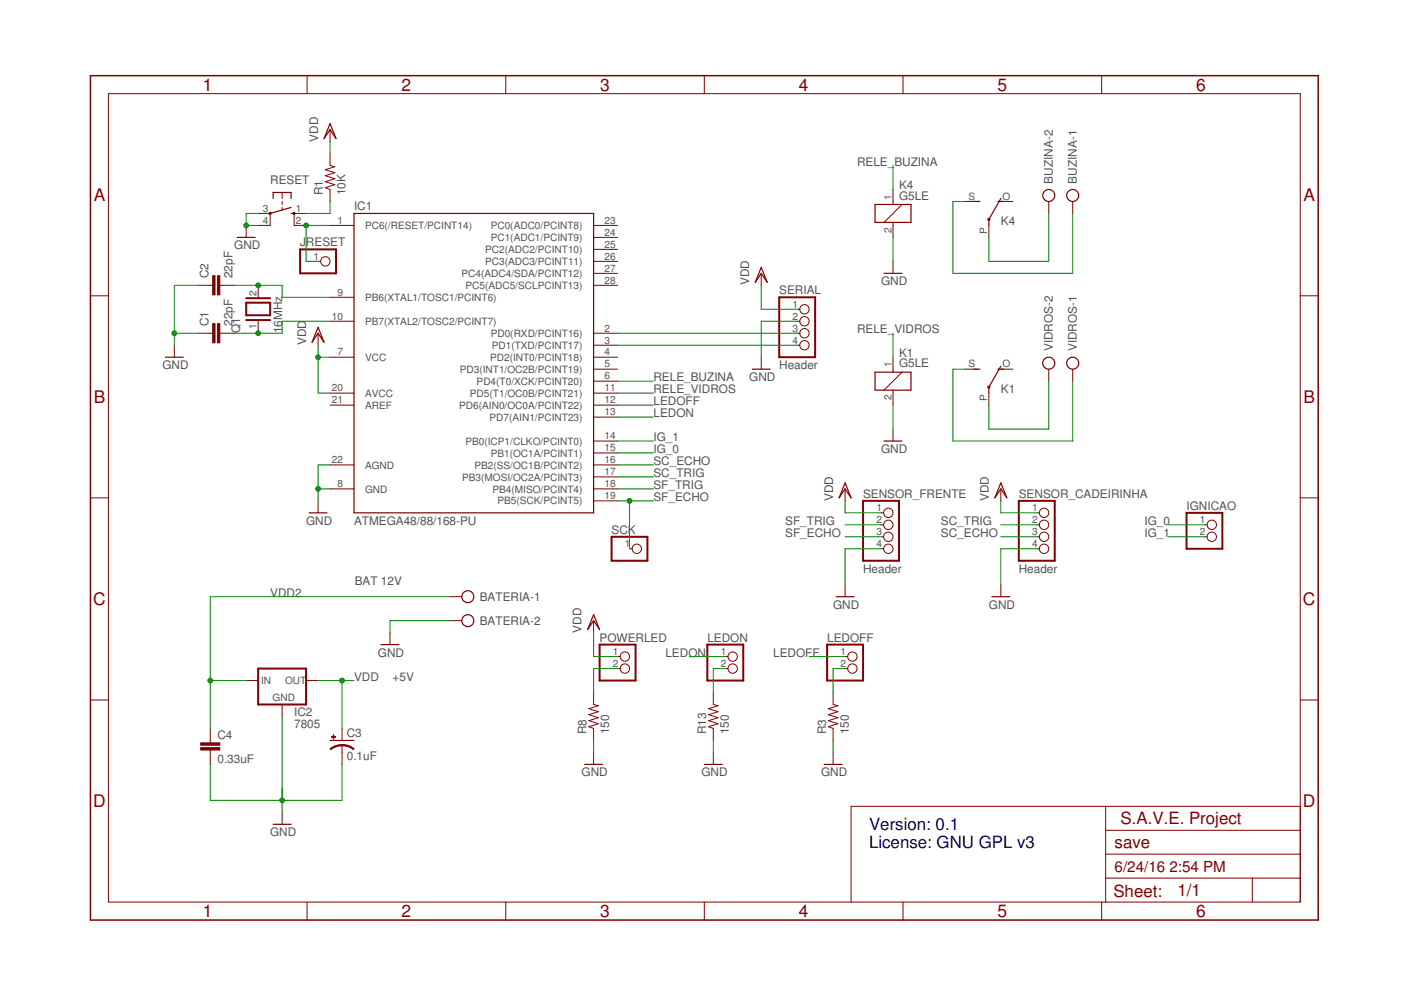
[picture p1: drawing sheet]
<svg xmlns="http://www.w3.org/2000/svg" width="297mm" height="210mm" viewBox="0 0 297 210" stroke-linecap="round" stroke-linejoin="round" font-family="sans-serif">
<g fill="none" stroke="#800000" stroke-width=".42">
<path d="M63.6 52.9h7.6v5.1h-7.6zM52.2 64.2h5.1v2.6h-5.1zM52.2 63.2h5.1M52.2 67.9h5.1M165.2 63h7.6v12.7h-7.6zM129.7 113.8h7.6v5.1h-7.6zM183 106.2h7.6v12.7h-7.6zM216 106.2h7.6v12.7h-7.6zM251.6 108.7h7.6v7.7h-7.6zM127.1 136.7h7.6v7.6h-7.6zM150 136.7h7.6v7.6h-7.6zM175.4 136.7h7.6v7.6h-7.6z"/>
<path d="M54.7 141.8h10.2v7.6h-10.2z"/>
<circle cx="57.3" cy="45.3" r=".13"/>
<circle cx="62.4" cy="45.3" r=".13"/>
<circle cx="209.7" cy="46.5" r=".13"/>
<circle cx="209.7" cy="82.1" r=".13"/>
</g>
<g fill="none" stroke="#800000" stroke-width=".21">
<path d="M23 19.9h252.7v171.4h-252.7zM65.1 16v3.9M107.2 16v3.9M149.3 16v3.9M191.5 16v3.9M233.6 16v3.9M70 32.6v2.5l1 .2-2 .7 2 .6-2 .7 2 .6-2 .6 2 .7-2 .6 1 .4v2.5M70 27.5v2.5M52.2 47.8v2.5M54.7 45.3h2.6v2.5h-2.6M59.8 40.8v1.3M59.8 42.7v.6"/>
<path d="M59.8 44v.6M64.9 45.3h-2.5v2.5h2.5M67.4 55.4h.6M70 47.8h5.1M125.9 47.8h5M125.9 55.4h5M125.9 58h5M125.9 52.9h5M125.9 50.3h5M161.4 58v2.5M189.3 40.2v3.1M189.3 47.2v3.1"/>
<path d="M189.3 55.4v2.6M191.2 43.3l-3.8 3.9M204.6 42.7h2.5M209.7 47.8v2.5M212.2 42.7h2.5M222.4 42.7v2.6M227.4 42.7v2.6M19.2 62.7h3.8M37 73.2v2.5M42 70.7h3.1M42 60.5h3.1M46.6 70.7h3.1"/>
<path d="M46.6 60.5h3.1M54.7 60.5v2.5M54.7 68.1v2.6M67.4 70.7v2.5M70 68.1h5.1M70 63h5.1M70 75.7h5.1M125.9 70.7h5M125.9 73.2h5M125.9 60.5h5M125.9 75.7h5M125.9 78.3h5"/>
<path d="M161.4 75.7v2.6M169 65.6h.6M169 68.1h.6M169 70.7h.6M169 73.2h.6M189.3 75.7v3.2M191.2 78.9l-3.8 3.8M204.6 78.3h2.5M212.2 78.3h2.5M222.4 78.3v2.5M227.4 78.3v2.5M275.7 62.7h3.8"/>
<path d="M70 98.6h5.1M70 85.9h5.1M70 83.4h5.1M125.9 98.6h5M125.9 85.9h5M125.9 83.4h5M125.9 96h5M125.9 93.5h5M125.9 88.4h5M125.9 80.8h5M189.3 82.7v3.2M189.3 91v2.5"/>
<path d="M209.7 83.4v2.5M19.2 105.6h3.8M67.4 106.2v2.5M70 103.7h5.1M125.9 106.2h5M125.9 103.7h5M125.9 101.1h5M133.5 116.4h.5M179.2 103.7v2.5M186.8 116.4h.5M186.8 108.7h.5M186.8 111.3h.5"/>
<path d="M186.8 113.8h.5M212.2 103.7v2.5M219.8 116.4h.6M219.8 108.7h.6M219.8 111.3h.6M219.8 113.8h.6M255.4 111.3h.5M255.4 113.8h.5M275.7 105.6h3.8M82.7 134.1v2.6M95.4 126.5h2.5M95.4 131.6h2.5"/>
<path d="M125.9 131.6v2.5M130.9 139.2h.6M153.8 139.2h.5M179.2 139.2h.5M179.2 124v2.5M212.2 124v2.5M19.2 148.4h3.8M44.6 154.5v3M44.6 159v3.1M52.2 144.3h2.5M59.8 149.4v2.5M64.9 144.3h2.5"/>
<path d="M72.5 154.5v2.5M72.5 158v4.1M125.9 146.8v2.6l1 .2-2.1 .7 2.1 .6-2.1 .6 2.1 .7-2.1 .6 2.1 .6-2.1 .7 1.1 .4v2.5M125.9 159.5v2.6M130.9 141.8h.6M151.2 146.8v2.6l1.1 .2-2.1 .7 2.1 .6-2.1 .6 2.1 .7-2.1 .6 2.1 .6-2.1 .7 1 .4v2.5M151.2 159.5v2.6M153.8 141.8h.5M176.6 146.8v2.6l1.1 .2-2.1 .7 2.1 .6-2.1 .6 2.1 .7-2.1 .6 2.1 .6-2.1 .7 1 .4v2.5M176.6 159.5v2.6M179.2 141.8h.5M275.7 148.4h3.8"/>
<path d="M59.8 172.2v2.6M234.4 171v20.3M234.4 176h41.3M275.7 171h-95.3v20.3M65.1 191.3v3.8M107.2 191.3v3.8M149.3 191.3v3.8M191.5 191.3v3.8M233.6 191.3v3.8M234.4 186.2h41.3M234.4 181.1h41.3M265.5 186.2v5.1"/>
<circle cx="69" cy="55.4" r=".99"/>
<circle cx="170.6" cy="70.7" r=".99"/>
<circle cx="170.6" cy="68.1" r=".99"/>
<circle cx="170.6" cy="73.2" r=".99"/>
<circle cx="170.6" cy="65.6" r=".99"/>
<circle cx="135" cy="116.4" r=".99"/>
<circle cx="188.3" cy="108.7" r=".99"/>
<circle cx="188.3" cy="116.4" r=".99"/>
<circle cx="188.3" cy="111.3" r=".99"/>
<circle cx="188.3" cy="113.8" r=".99"/>
<circle cx="221.4" cy="116.4" r=".99"/>
<circle cx="221.4" cy="111.3" r=".99"/>
<circle cx="221.4" cy="113.8" r=".99"/>
<circle cx="221.4" cy="108.7" r=".99"/>
<circle cx="256.9" cy="113.8" r=".99"/>
<circle cx="256.9" cy="111.3" r=".99"/>
<circle cx="132.5" cy="139.2" r=".99"/>
<circle cx="155.3" cy="139.2" r=".99"/>
<circle cx="180.7" cy="139.2" r=".99"/>
<circle cx="132.5" cy="141.8" r=".99"/>
<circle cx="155.3" cy="141.8" r=".99"/>
<circle cx="180.7" cy="141.8" r=".99"/>
</g>
<g fill="none" stroke="#800000" stroke-width=".25">
<path d="M70 26.2l1.2 3.2-1.2-1.9-1.3 1.9zM50.3 50.3h3.8M57.9 42.1v-1.3h3.8v1.3M61.7 45.3h.7M61.7 44l-4.4 1.3M75.1 45.3h50.8v63.4h-50.8zM161.4 56.7l1.3 3.2-1.3-1.9-1.3 1.9zM185.5 43.3h7.6v3.9h-7.6zM187.4 58h3.8M206.5 42.7h1.3M211.6 42.7h1.2M212.2 42.1l-2.5 4.4v1.3"/>
<path d="M35.1 75.7h3.8M67.4 69.4l1.3 3.2-1.3-1.9-1.2 1.9zM159.5 78.3h3.8M185.5 78.9h7.6v3.8h-7.6zM206.5 78.3h1.3M211.6 78.3h1.2M212.2 77.6l-2.5 4.5v1.3M187.4 93.5h3.8M65.5 108.7h3.8M179.2 102.4l1.2 3.2-1.2-1.9-1.3 1.9zM212.2 102.4l1.3 3.2-1.3-1.9-1.3 1.9zM80.8 136.7h3.8"/>
<path d="M125.9 130.3l1.2 3.2-1.2-1.9-1.3 1.9zM177.3 126.5h3.8M210.3 126.5h3.8M70 157h5.1M57.9 174.8h3.8M124 162.1h3.8M149.3 162.1h3.8M174.7 162.1h3.8"/>
<circle cx="222.4" cy="41.4" r="1.27"/>
<circle cx="227.4" cy="41.4" r="1.27"/>
<circle cx="222.4" cy="77" r="1.27"/>
<circle cx="227.4" cy="77" r="1.27"/>
<circle cx="99.2" cy="126.5" r="1.27"/>
<circle cx="99.2" cy="131.6" r="1.27"/>
</g>
<g fill="#800000" stroke="#800000" stroke-width=".21">
<path d="M46.1 68.6h.5v4.1h-.5z"/>
<path d="M45.1 68.6h.5v4.1h-.5z"/>
<path d="M46.1 58.5h.5v4h-.5z"/>
<path d="M45.1 58.5h.5v4h-.5z"/>
<path d="M70.3 156.2h.9v.1h-.9z"/>
<path d="M70.7 155.8h.1v.9h-.1z"/>
<path d="M42.5 158.5h4.1v.5h-4.1z"/>
<path d="M42.5 157.5h4.1v.5h-4.1z"/>
</g>
<g fill="#800000" stroke="#800000" stroke-width=".21">
<path d="M72.5 157.9l1.4 .2 1.2 .6-.2 .2-1.3-.7-1.1-.1z" fill-rule="evenodd"/>
<path d="M70 158.7l1.2-.6 1.3-.2v.2l-1 .2-1.4 .6z" fill-rule="evenodd"/>
</g>
<path d="M19.2 16h260.3v179.1h-260.3z" fill="none" stroke="#800000" stroke-width=".32"/>
<g fill="none" stroke="#008000" stroke-width=".21">
<path d="M70 30v2.6M189.3 35.1v5.1M54.7 45.3h-2.5v2.5h2.5M70 42.7v2.6h-5.1M70 47.8h-5.1v7.6h2.5M189.3 50.3v5.1M204.6 42.7h-2.6v15.3h25.4v-12.7M222.4 45.3v10.1h-12.7v-5.1M37 70.7h5M42 60.5h-5v12.7M49.7 60.5h10.1v2.5h10.2M67.4 73.2v10.2h2.6"/>
<path d="M67.4 75.7h2.6M70 68.1h-10.2v2.6h-10.1M130.9 73.2h38.1M130.9 70.7h38.1M161.4 60.5v5.1h7.6M169 68.1h-7.6v7.6M189.3 70.7v5M204.6 78.3h-2.6v15.2h25.4v-12.7M70 98.6h-2.6v7.6M130.9 83.4h7.6M130.9 98.6h7.6M130.9 80.8h7.6"/>
<path d="M130.9 88.4h7.6M130.9 85.9h7.6M130.9 93.5h7.6M130.9 96h7.6M189.3 85.9v5.1M222.4 80.8v10.2h-12.7v-5.1M67.4 103.7h2.6M130.9 103.7h7.6M130.9 106.2h7.6M130.9 101.1h7.6M133.5 106.2v10.2M179.2 106.2v2.5h7.6"/>
<path d="M179.2 111.3h7.6M179.2 113.8h7.6M186.8 116.4h-7.6v7.6M212.2 106.2v2.5h7.6M212.2 111.3h7.6M212.2 113.8h7.6M219.8 116.4h-7.6v7.6M247.8 111.3h7.6M247.8 113.8h7.6M95.4 131.6h-12.7v2.5M95.4 126.5h-50.8v28M125.9 134.1v5.1h5"/>
<path d="M146.2 139.2h7.6M171.6 139.2h7.6M44.6 144.3h7.6M59.8 151.9v20.3M67.4 144.3h7.7M72.5 144.3v10.2M125.9 157v2.5M130.9 141.8h-5v5M151.2 157v2.5M153.8 141.8h-2.6v5M176.6 157v2.5M179.2 141.8h-2.6v5"/>
<path d="M44.6 162.1v7.6h27.9v-7.6"/>
</g>
<g fill="#008000" stroke="#008000" stroke-width=".21">
<circle cx="67.4" cy="75.7" r=".51"/>
<circle cx="72.5" cy="144.3" r=".51"/>
<circle cx="67.4" cy="103.7" r=".51"/>
<circle cx="37" cy="70.7" r=".51"/>
<circle cx="52.2" cy="47.8" r=".51"/>
<circle cx="59.8" cy="169.7" r=".51"/>
<circle cx="54.7" cy="70.7" r=".51"/>
<circle cx="54.7" cy="60.5" r=".51"/>
<circle cx="44.6" cy="144.3" r=".51"/>
<circle cx="64.9" cy="47.8" r=".51"/>
<circle cx="133.5" cy="106.2" r=".51"/>
</g>
<g font-size="3.7" fill="#800000">
<text x="43" y="19.2">1</text>
<text x="85.2" y="19.2">2</text>
<text x="127.3" y="19.2">3</text>
<text x="169.4" y="19.2">4</text>
<text x="211.5" y="19.2">5</text>
<text x="253.6" y="19.2">6</text>
<text x="19.9" y="42.6">A</text>
<text x="276.4" y="42.6">A</text>
<text x="19.9" y="85.4">B</text>
<text x="276.4" y="85.4">B</text>
<text x="19.8" y="128.3">C</text>
<text x="276.3" y="128.3">C</text>
<text x="19.8" y="171.1">D</text>
<text x="276.3" y="171.1">D</text>
<text x="43" y="194.5">1</text>
<text x="85.2" y="194.5">2</text>
<text x="127.3" y="194.5">3</text>
<text x="169.4" y="194.5">4</text>
<text x="211.5" y="194.5">5</text>
<text x="253.6" y="194.5">6</text>
</g>
<g font-size="3.6" fill="#000080">
<text x="184.3" y="176">Version: 0.1</text>
<text x="184.3" y="179.8">License: GNU GPL v3</text>
</g>
<g font-size="3.6" fill="#800000">
<text x="236.3" y="179.8">save</text>
<text x="237.6" y="174.8">S.A.V.E. Project</text>
<text x="236.1" y="190.1">Sheet:</text>
<text x="249.7" y="190">1/1</text>
</g>
<g font-size="3.2" fill="#800000">
<text x="236.3" y="184.9">6/24/16</text>
<text x="247.9" y="184.9">2:54 PM</text>
</g>
<g font-size="2.5" fill="#505050">
<text x="67.4" y="30" transform="rotate(-90 67.4 30)">VDD</text>
<text x="181.7" y="35.1">RELE_</text>
<text x="189.6" y="35.1">BUZINA</text>
<text x="57.3" y="38.9">RESET</text>
<text x="68.5" y="41.4" transform="rotate(-90 68.5 41.4)">R1</text>
<text x="73.3" y="41.4" transform="rotate(-90 73.3 41.4)">10K</text>
<text x="190.6" y="40.2">K4</text>
<text x="223.2" y="38.9" transform="rotate(-90 223.2 38.9)">BUZINA-2</text>
<text x="228.3" y="38.9" transform="rotate(-90 228.3 38.9)">BUZINA-1</text>
<text x="75.1" y="44.5">IC1</text>
<text x="190.6" y="42.3">G5LE</text>
<text x="212.2" y="47.8">K4</text>
<text x="49.7" y="52.9">GND</text>
<text x="63.6" y="52.2">JRESET</text>
<text x="44.2" y="59" transform="rotate(-90 44.2 59)">C2</text>
<text x="49.3" y="59" transform="rotate(-90 49.3 59)">22pF</text>
<text x="158.9" y="60.5" transform="rotate(-90 158.9 60.5)">VDD</text>
<text x="165.2" y="62.4">SERIAL</text>
<text x="186.8" y="60.5">GND</text>
<text x="44.2" y="69.1" transform="rotate(-90 44.2 69.1)">C1</text>
<text x="49.3" y="69.1" transform="rotate(-90 49.3 69.1)">22pF</text>
<text x="50.9" y="70.7" transform="rotate(-90 50.9 70.7)">Q1</text>
<text x="59.8" y="70.7" transform="rotate(-90 59.8 70.7)">16</text>
<text x="59.8" y="67.9" transform="rotate(-90 59.8 67.9)">MHz</text>
<text x="181.7" y="70.7">RELE_VIDROS</text>
<text x="64.9" y="73.2" transform="rotate(-90 64.9 73.2)">VDD</text>
<text x="190.6" y="77.9">G5LE</text>
<text x="190.6" y="75.7">K1</text>
<text x="223.2" y="74.5" transform="rotate(-90 223.2 74.5)">VIDROS-2</text>
<text x="228.3" y="74.5" transform="rotate(-90 228.3 74.5)">VIDROS-1</text>
<text x="34.4" y="78.3">GND</text>
<text x="138.5" y="80.8">RELE_BUZINA</text>
<text x="138.5" y="83.3">RELE_VIDROS</text>
<text x="158.9" y="80.8">GND</text>
<text x="165.2" y="78.3">Header</text>
<text x="212.2" y="83.3">K1</text>
<text x="138.5" y="88.4">LEDON</text>
<text x="138.5" y="85.9">LEDOFF</text>
<text x="138.5" y="93.5">IG_1</text>
<text x="138.5" y="101.1">SC_TRIG</text>
<text x="138.5" y="98.6">SC_ECHO</text>
<text x="138.5" y="96">IG_0</text>
<text x="186.8" y="96">GND</text>
<text x="138.5" y="103.7">SF_TRIG</text>
<text x="138.5" y="106.2">SF_ECHO</text>
<text x="176.6" y="106.2" transform="rotate(-90 176.6 106.2)">VDD</text>
<text x="183" y="105.6">SENSOR_FRENTE</text>
<text x="209.7" y="106.2" transform="rotate(-90 209.7 106.2)">VDD</text>
<text x="216" y="105.6">SENSOR_CADEIRINHA</text>
<text x="64.9" y="111.3">GND</text>
<text x="75.1" y="111.3">ATMEGA48/88/168-PU</text>
<text x="129.7" y="113.2">SCK</text>
<text x="166.5" y="111.3">SF_TRIG</text>
<text x="166.5" y="113.8">SF_ECHO</text>
<text x="199.5" y="111.3">SC_TRIG</text>
<text x="199.5" y="113.8">SC_ECHO</text>
<text x="242.7" y="111.3">IG_0</text>
<text x="242.7" y="113.8">IG_1</text>
<text x="251.6" y="108.1">IGNICAO</text>
<text x="75.2" y="124">BAT 12V</text>
<text x="183" y="121.4">Header</text>
<text x="216" y="121.4">Header</text>
<text x="57.3" y="126.5">VDD2</text>
<text x="101.7" y="127.4">BATERIA-1</text>
<text x="176.6" y="129.1">GND</text>
<text x="209.7" y="129.1">GND</text>
<text x="101.7" y="132.5">BATERIA-2</text>
<text x="123.3" y="134.1" transform="rotate(-90 123.3 134.1)">VDD</text>
<text x="127.1" y="136">POWERLED</text>
<text x="150" y="136">LEDON</text>
<text x="175.4" y="136">LEDOFF</text>
<text x="80.1" y="139.2">GND</text>
<text x="141.1" y="139.2">LEDON</text>
<text x="163.9" y="139.2">LEDOFF</text>
<text x="75.1" y="144.3">VDD</text>
<text x="83.2" y="144.3">+5V</text>
<text x="62.4" y="154.4">7805</text>
<text x="62.4" y="151.9">IC2</text>
<text x="124.3" y="155.7" transform="rotate(-90 124.3 155.7)">R8</text>
<text x="129.1" y="155.7" transform="rotate(-90 129.1 155.7)">150</text>
<text x="149.7" y="155.7" transform="rotate(-90 149.7 155.7)">R13</text>
<text x="154.5" y="155.7" transform="rotate(-90 154.5 155.7)">150</text>
<text x="175.1" y="155.7" transform="rotate(-90 175.1 155.7)">R3</text>
<text x="179.9" y="155.7" transform="rotate(-90 179.9 155.7)">150</text>
<text x="46.1" y="161.7">0.33uF</text>
<text x="46.1" y="156.6">C4</text>
<text x="73.5" y="161.2">0.1uF</text>
<text x="73.5" y="156.4">C3</text>
<text x="123.3" y="164.6">GND</text>
<text x="148.7" y="164.6">GND</text>
<text x="174.1" y="164.6">GND</text>
<text x="57.3" y="177.3">GND</text>
</g>
<g font-size="2.1" fill="#505050">
<text x="55.7" y="44.9">3</text>
<text x="55.7" y="47.4">4</text>
<text x="62.7" y="44.9">1</text>
<text x="62.7" y="47.4">2</text>
<text x="71.5" y="47.4">1</text>
<text x="128.2" y="47.4">23</text>
<text x="189" y="42.4" transform="rotate(-90 189 42.4)">1</text>
<text x="205.3" y="42.4">S</text>
<text x="212.5" y="42.4">O</text>
<text x="77.4" y="48.6">PC6(/RESET/PCINT14)</text>
<text x="102.9" y="53.6">PC2(ADC2/PCINT10)</text>
<text x="104" y="51.1">PC1(ADC1/PCINT9)</text>
<text x="104" y="48.6">PC0(ADC0/PCINT8)</text>
<text x="128.2" y="52.5">25</text>
<text x="128.2" y="50">24</text>
<text x="189" y="49.3" transform="rotate(-90 189 49.3)">2</text>
<text x="209.3" y="49.6" transform="rotate(-90 209.3 49.6)">P</text>
<text x="66.5" y="55.1">1</text>
<text x="97.9" y="58.7">PC4(ADC4/SDA/PCINT12)</text>
<text x="102.9" y="56.2">PC3(ADC3/PCINT11)</text>
<text x="128.2" y="57.6">27</text>
<text x="128.2" y="55.1">26</text>
<text x="54.4" y="62.7" transform="rotate(-90 54.4 62.7)">2</text>
<text x="71.5" y="62.7">9</text>
<text x="77.4" y="63.8">PB6(XTAL1/TOSC1/PCINT6)</text>
<text x="98.7" y="61.3">PC5(ADC5/SCLPCINT13)</text>
<text x="128.2" y="60.1">28</text>
<text x="168" y="65.2">1</text>
<text x="54.4" y="69.7" transform="rotate(-90 54.4 69.7)">1</text>
<text x="70.3" y="67.8">10</text>
<text x="77.4" y="68.9">PB7(XTAL2/TOSC2/PCINT7)</text>
<text x="104" y="71.4">PD0(RXD/PCINT16)</text>
<text x="128.2" y="70.3">2</text>
<text x="168" y="67.8">2</text>
<text x="168" y="70.3">3</text>
<text x="71.5" y="75.4">7</text>
<text x="77.4" y="76.5">VCC</text>
<text x="103.9" y="76.5">PD2(INT0/PCINT18)</text>
<text x="104.3" y="74">PD1(TXD/PCINT17)</text>
<text x="128.2" y="77.9">5</text>
<text x="128.2" y="75.4">4</text>
<text x="128.2" y="72.8">3</text>
<text x="168" y="72.8">4</text>
<text x="189" y="77.9" transform="rotate(-90 189 77.9)">1</text>
<text x="205.3" y="77.9">S</text>
<text x="212.5" y="77.9">O</text>
<text x="70.3" y="83">20</text>
<text x="97.5" y="79">PD3(INT1/OC2B/PCINT19)</text>
<text x="101.1" y="81.6">PD4(T0/XCK/PCINT20)</text>
<text x="128.2" y="83">11</text>
<text x="128.2" y="80.5">6</text>
<text x="70.3" y="85.5">21</text>
<text x="77.4" y="86.6">AREF</text>
<text x="77.4" y="84.1">AVCC</text>
<text x="97.4" y="86.6">PD6(AIN0/OC0A/PCINT22)</text>
<text x="99.6" y="84.1">PD5(T1/OC0B/PCINT21)</text>
<text x="103.8" y="89.2">PD7(AIN1/PCINT23)</text>
<text x="128.2" y="88.1">13</text>
<text x="128.2" y="85.5">12</text>
<text x="189" y="84.9" transform="rotate(-90 189 84.9)">2</text>
<text x="209.3" y="85.1" transform="rotate(-90 209.3 85.1)">P</text>
<text x="98.7" y="94.3">PB0(ICP1/CLKO/PCINT0)</text>
<text x="128.2" y="95.7">15</text>
<text x="128.2" y="93.1">14</text>
<text x="70.3" y="98.2">22</text>
<text x="77.4" y="99.3">AGND</text>
<text x="98" y="101.9">PB3(MOSI/OC2A/PCINT3)</text>
<text x="100.6" y="99.3">PB2(SS/OC1B/PCINT2)</text>
<text x="104" y="96.8">PB1(OC1A/PCINT1)</text>
<text x="128.2" y="100.8">17</text>
<text x="128.2" y="98.2">16</text>
<text x="71.5" y="103.3">8</text>
<text x="77.4" y="104.4">GND</text>
<text x="104.4" y="104.4">PB4(MISO/PCINT4)</text>
<text x="105.5" y="107">PB5(SCK/PCINT5)</text>
<text x="128.2" y="105.8">19</text>
<text x="128.2" y="103.3">18</text>
<text x="185.8" y="108.4">1</text>
<text x="185.8" y="110.9">2</text>
<text x="185.8" y="113.5">3</text>
<text x="218.8" y="108.4">1</text>
<text x="218.8" y="110.9">2</text>
<text x="218.8" y="113.5">3</text>
<text x="254.4" y="110.9">1</text>
<text x="254.4" y="113.5">2</text>
<text x="132.5" y="116">1</text>
<text x="185.8" y="116">4</text>
<text x="218.8" y="116">4</text>
<text x="129.9" y="138.9">1</text>
<text x="129.9" y="141.4">2</text>
<text x="152.8" y="138.9">1</text>
<text x="152.8" y="141.4">2</text>
<text x="178.2" y="138.9">1</text>
<text x="178.2" y="141.4">2</text>
<text x="55.4" y="144.9">IN</text>
<text x="57.8" y="148.6">GND</text>
<text x="60.5" y="144.9">OUT</text>
</g>
</svg>
